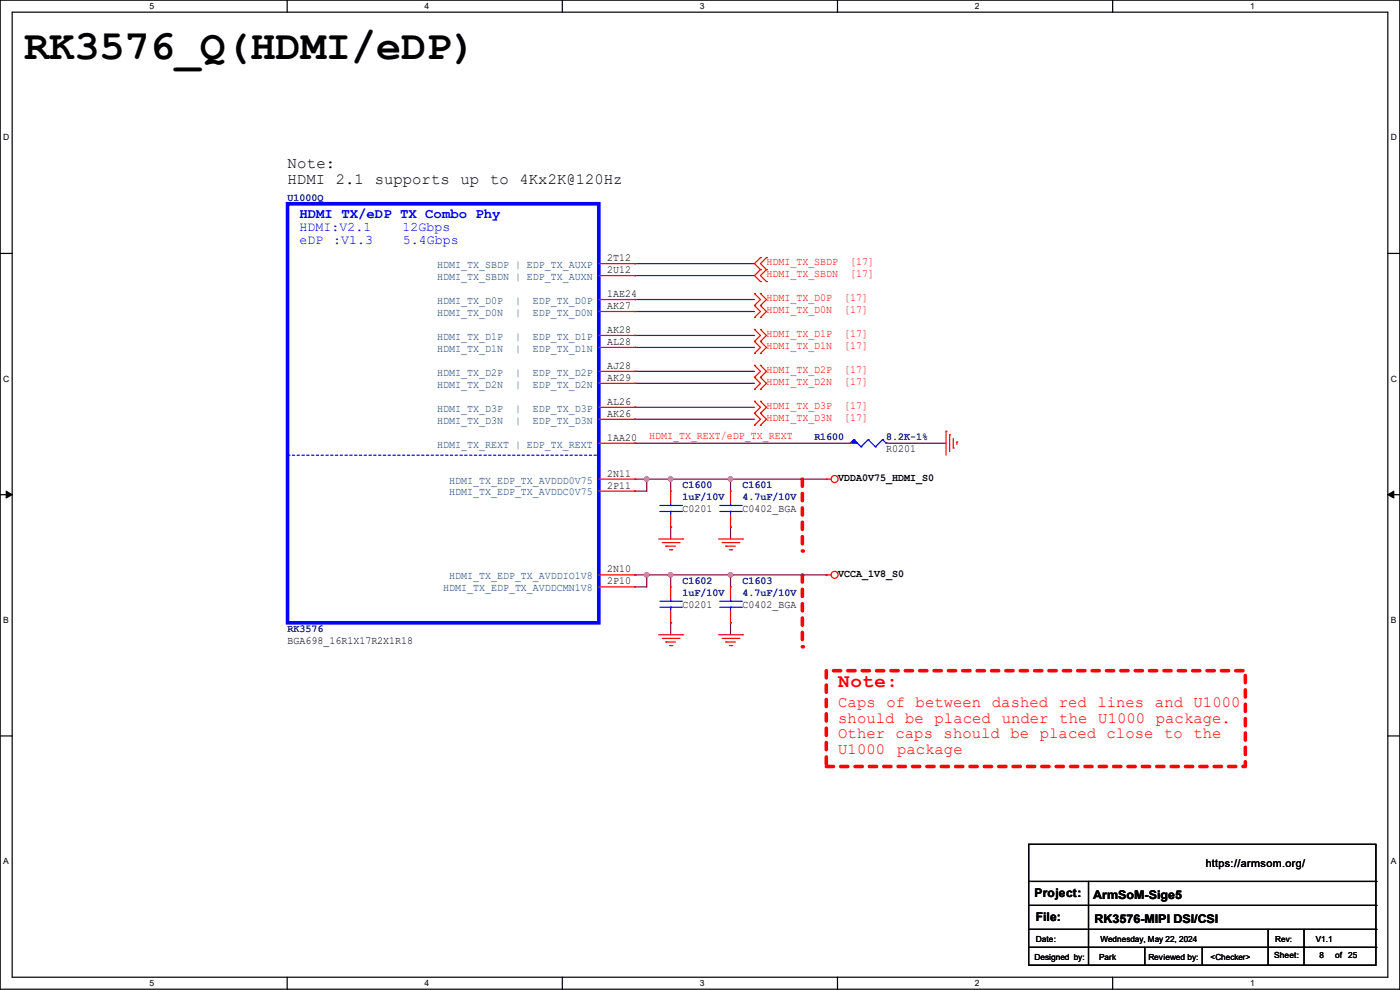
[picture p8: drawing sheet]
<svg xmlns="http://www.w3.org/2000/svg" width="297mm" height="210mm" viewBox="0 0 297 210" stroke-linecap="round" stroke-linejoin="round" font-family="sans-serif">
<path d="M0 0h297v209.8h-297zM2.6 2.6h291.8v204.7h-291.8z" fill="none" stroke="#000" stroke-width=".25"/>
<g fill="#fff">
<path d="M31.8 .3h.9v2h-.9z"/>
<path d="M31.8 207.6h.9v2h-.9z"/>
</g>
<path d="M60.9 0v2.6M60.9 207.3v2.5" fill="none" stroke="#000" stroke-width=".25"/>
<g fill="#fff">
<path d="M90.1 .3h1v2h-1z"/>
<path d="M90.1 207.6h1v2h-1z"/>
</g>
<path d="M119.3 0v2.6M119.3 207.3v2.5" fill="none" stroke="#000" stroke-width=".25"/>
<g fill="#fff">
<path d="M148.5 .3h.9v2h-.9z"/>
<path d="M148.5 207.6h.9v2h-.9z"/>
</g>
<path d="M177.7 0v2.6M177.7 207.3v2.5" fill="none" stroke="#000" stroke-width=".25"/>
<g fill="#fff">
<path d="M206.8 .3h1v2h-1z"/>
<path d="M206.8 207.6h1v2h-1z"/>
</g>
<path d="M236.1 0v2.6M236.1 207.3v2.5" fill="none" stroke="#000" stroke-width=".25"/>
<g fill="#fff">
<path d="M265.2 .3h1v2h-1z"/>
<path d="M265.2 207.6h1v2h-1z"/>
<path d="M.7 28.2h1.2v1.9h-1.2z"/>
<path d="M295.1 28.2h1.2v1.9h-1.2z"/>
<path d="M.7 79.3h1.2v2h-1.2z"/>
<path d="M295.1 79.3h1.2v2h-1.2z"/>
</g>
<path d="M0 53.8h2.6M294.4 53.8h2.6" fill="none" stroke="#000" stroke-width=".25"/>
<g fill="#fff">
<path d="M.7 130.5h1.2v2h-1.2z"/>
<path d="M295.1 130.5h1.1v2h-1.1z"/>
</g>
<path d="M0 104.9h2.6M294.4 104.9h2.6" fill="none" stroke="#000" stroke-width=".25"/>
<path d="M1.3 104.2l1.3 .7-1.3 .8zM294.4 104.9l1.3-.7v1.5z" fill="#000" stroke="#000" stroke-width=".21"/>
<g fill="#fff">
<path d="M.7 181.7h1.2v2h-1.2z"/>
<path d="M295.1 181.7h1.1v2h-1.1z"/>
</g>
<path d="M0 156.1h2.6M294.4 156.1h2.6" fill="none" stroke="#000" stroke-width=".25"/>
<path d="M170.2 101.6v15.3" fill="none" stroke="#f00" stroke-width=".76" stroke-dasharray="1.5 1.5"/>
<circle cx="170.2" cy="116.9" r=".38" fill="#f00" stroke-dasharray="1.5 1.5"/>
<path d="M170.2 122v15.2" fill="none" stroke="#f00" stroke-width=".76" stroke-dasharray="1.5 1.5"/>
<circle cx="170.2" cy="137.2" r=".38" fill="#f00" stroke-dasharray="1.5 1.5"/>
<path d="M175.3 142.3h88.9v20.3h-88.9z" fill="none" stroke="#f00" stroke-width=".76" stroke-dasharray="1.5 1.5"/>
<g fill="none" stroke="#7f003f" stroke-width=".25">
<path d="M134.7 55.9h.1M134.7 58.5h.1M134.7 55.9h25.4M134.7 58.5h25.4M134.7 63.5h.1M134.7 66.1h.1M134.7 71.2h.1M134.7 73.7h.1M134.7 78.8h.1M134.7 63.5h25.4M134.7 66.1h25.4M134.7 71.2h25.4"/>
<path d="M134.7 73.7h25.4M134.7 78.8h25.4M134.7 81.3h.1M134.7 86.4h.1M134.7 88.9h.1M134.7 94h.1M134.7 81.3h25.4M134.7 86.4h25.4M134.7 88.9h25.4M134.7 94h45.7M188 94h.1M188 94h12.7"/>
<path d="M134.7 101.6h.1M134.7 104.2h.1M134.7 101.6h40.6M137.2 101.6h.1M137.2 101.6v2.6h-2.5M142.3 101.6h.1M142.3 111.8h.1M142.3 101.6v2.6M142.3 111.8v2.5M155 101.6h.1M155 111.8h.1M155 101.6v2.6"/>
<path d="M155 111.8v2.5M134.7 122h.1M134.7 124.5h.1M134.7 122h40.6M137.2 122h.1M137.2 122v2.5h-2.5M142.3 122h.1M142.3 132.1h.1M142.3 122v2.5M142.3 132.1v2.6M155 122h.1M155 132.1h.1"/>
<path d="M155 122v2.5M155 132.1v2.6M175.3 122h.1"/>
</g>
<g fill="#f0f" stroke="#f0f" stroke-width=".25">
<circle cx="155" cy="121.9" r=".49"/>
<circle cx="142.3" cy="121.9" r=".49"/>
<circle cx="137.2" cy="101.6" r=".49"/>
<circle cx="155" cy="101.6" r=".49"/>
<circle cx="142.3" cy="101.6" r=".49"/>
<circle cx="137.2" cy="121.9" r=".49"/>
</g>
<g fill="none" stroke="#f00" stroke-width=".25">
<path d="M127 55.9h7.7M127 58.5h7.7M134.7 55.9h.1M134.7 58.5h.1M161.3 54.7h.1M161.3 57.2h.1M161.3 59.7h.1M161.3 54.7l-1.2 1.2 1.2 1.3M161.3 57.2l-1.2 1.3 1.2 1.2M162.6 57.2h.1M162.6 54.7h.1M162.6 59.7h.1"/>
<path d="M162.6 54.7l-1.3 1.2 1.3 1.3M162.6 57.2l-1.3 1.3 1.3 1.2M127 63.5h7.7M127 66.1h7.7M127 71.2h7.7M127 73.7h7.7M127 78.8h7.7M134.7 63.5h.1M134.7 66.1h.1M134.7 71.2h.1M134.7 73.7h.1M134.7 78.8h.1"/>
<path d="M160.1 64.8h.1M160.1 62.3h.1M160.1 67.4h.1M160.1 72.4h.1M160.1 69.9h.1M160.1 75h.1M160.1 77.5h.1M160.1 62.3l1.2 1.2-1.2 1.3M160.1 64.8l1.2 1.3-1.2 1.3M160.1 69.9l1.2 1.3-1.2 1.2M160.1 72.4l1.2 1.3-1.2 1.3M160.1 77.5l1.2 1.3-1.2 1.3"/>
<path d="M161.3 64.8h.1M161.3 62.3h.1M161.3 67.4h.1M161.3 72.4h.1M161.3 69.9h.1M161.3 75h.1M161.3 77.5h.1M161.3 62.3l1.3 1.2-1.3 1.3M161.3 64.8l1.3 1.3-1.3 1.3M161.3 69.9l1.3 1.3-1.3 1.2M161.3 72.4l1.3 1.3-1.3 1.3M161.3 77.5l1.3 1.3-1.3 1.3"/>
<path d="M127 81.3h7.7M127 86.4h7.7M127 88.9h7.7M127 94h7.7M134.7 81.3h.1M134.7 86.4h.1M134.7 88.9h.1M134.7 94h.1M160.1 80.1h.1M160.1 82.6h.1M160.1 87.7h.1M160.1 85.1h.1"/>
<path d="M160.1 90.2h.1M160.1 80.1l1.2 1.2-1.2 1.3M160.1 85.1l1.2 1.3-1.2 1.3M160.1 87.7l1.2 1.2-1.2 1.3M161.3 80.1h.1M161.3 82.6h.1M161.3 87.7h.1M161.3 85.1h.1M161.3 90.2h.1M161.3 80.1l1.3 1.2-1.3 1.3M161.3 85.1l1.3 1.3-1.3 1.3M161.3 87.7l1.3 1.2-1.3 1.3"/>
<path d="M180.4 94h.1M188 94h.1M200.7 91.5h.1M200.7 91.5v5.1M201.5 92.2h.1M201.5 92.2v3.6M202.2 95h.1M202.2 93v2M203 93.8h.1M203 93.8v.5M127 101.6h7.7M127 104.2h7.7"/>
<path d="M134.7 101.6h.1M134.7 104.2h.1M139.7 114.3h5.1M140.5 115.1h3.6M141.3 115.9h.1M141.3 115.9h2M142 116.6h.5M142.3 104.2h.1M142.3 111.8h.1M142.3 104.2v2.5M142.3 109.3v2.5M142.5 116.6h.1"/>
<path d="M144.1 115.1h.1M144.8 114.3h.1M152.4 114.3h5.1M153.2 115.1h3.6M154 115.9h.1M154 115.9h2M154.7 116.6h.5M155 104.2h.1M155 111.8h.1M155 104.2v2.5M155 109.3v2.5M155.2 116.6h.1"/>
<path d="M156.8 115.1h.1M157.5 114.3h.1M175.3 101.6h.1M175.3 101.6h1M127 122h7.7M127 124.5h7.7M134.7 122h.1M134.7 124.5h.1M139.7 134.7h5.1M140.5 135.4h3.6M141.3 136.2h.1M141.3 136.2h2"/>
<path d="M142 136.9h.5M142.3 124.5h.1M142.3 132.1h.1M142.3 124.5v2.5M142.3 129.6v2.5M142.5 136.9h.1M144.1 135.4h.1M144.8 134.7h.1M152.4 134.7h5.1M153.2 135.4h3.6M154 136.2h.1M154 136.2h2"/>
<path d="M154.7 136.9h.5M155 124.5h.1M155 132.1h.1M155 124.5v2.5M155 129.6v2.5M155.2 136.9h.1M156.8 135.4h.1M157.5 134.7h.1M175.3 122h.1M175.3 122h1"/>
<circle cx="177.1" cy="101.6" r=".74"/>
<circle cx="177.1" cy="121.9" r=".74"/>
</g>
<g fill="none" stroke="#000" stroke-width=".25">
<path d="M218.2 179.1h73.7v25.7h-73.7zM218.2 187h73.7M218.2 192.1h73.7M218.2 197.1h73.7M230.9 187v17.8M269 197.1v7.7M276.6 197.1v7.7M291.9 187h.1M291.9 192.1h.1M291.9 197.1h.1M218.2 201h73.7M230.9 204.8h.1"/>
<path d="M242.9 204.8h.1M242.9 201v3.8M255.1 204.8h.1M255.1 201v3.8M269 204.8h.1M276.6 204.8h.1M291.9 201h.1"/>
</g>
<g fill="none" stroke="#00f" stroke-width=".25">
<path d="M181.1 93.3h.1M181.1 93.3l-.7 .7M181.1 93.3l1.6 1.5M182.7 94.8h.1M184.2 93.3h.1M184.2 93.3l-1.5 1.5M184.2 93.3l1.5 1.5M185.7 94.8h.1M187.2 93.3h.1M187.2 93.3l-1.5 1.5M187.2 93.3l.8 .7M188 94h.1"/>
<path d="M140 108.5h4.6M140 107.2h4.6M142.3 107.2h.1M142.3 108.5h.1M142.3 106.7v.5M142.3 108.5v.8M144.6 108.5h.1M144.6 107.2h.1M152.7 108.5h4.6M152.7 107.2h4.6M155 107.2h.1M155 108.5h.1"/>
<path d="M155 106.7v.5M155 108.5v.8M157.3 108.5h.1M157.3 107.2h.1M140 128.8h4.6M140 127.6h4.6M142.3 127.6h.1M142.3 128.8h.1M142.3 127v.6M142.3 128.8v.8M144.6 128.8h.1M144.6 127.6h.1"/>
<path d="M152.7 128.8h4.6M152.7 127.6h4.6M155 127.6h.1M155 128.8h.1M155 127v.6M155 128.8v.8M157.3 128.8h.1M157.3 127.6h.1"/>
</g>
<path d="M181.1 93.3l.8 .7h-1.5z" fill="#00f" stroke="#00f" stroke-width=".25"/>
<path d="M61 43.2h66v88.9h-66z" fill="none" stroke="#00f" stroke-width=".76"/>
<path d="M61 96.6h66M127 96.6h.1" fill="none" stroke="#00f" stroke-width=".25" stroke-dasharray=".5 .5"/>
<text font-size="8.9" x="5.1" y="12.5">RK3576_Q(HDMI/eDP)</text>
<text font-size="4.1" fill="#f00" x="177.8" y="145.7">Note:</text>
<g font-size="3.3">
<text x="61" y="35.7">Note:</text>
<text x="61" y="39">HDMI 2.1 supports up to</text>
<text x="110.2" y="39">4Kx2K@120Hz</text>
</g>
<g font-size="3.3" fill="#f00">
<text x="177.8" y="150">Caps of between dashed red lines and U1000</text>
<text x="177.8" y="153.3">should be placed</text>
<text x="212.5" y="153.3">under the U1000</text>
<text x="245.2" y="153.3">package.</text>
<text x="177.8" y="156.6">Other caps should be placed close to the</text>
<text x="177.8" y="159.9">U1000</text>
<text x="190.3" y="159.9">package</text>
</g>
<text font-size="3" fill="#00f" x="63.5" y="46.2">HDMI TX/eDP TX Combo Phy</text>
<g font-size="2.8" fill="#00f">
<text x="63.5" y="49">HDMI:V2.1</text>
<text x="63.5" y="51.8">eDP</text>
<text x="70.7" y="51.8">:V1.3</text>
<text x="85.4" y="49">12Gbps</text>
<text x="85.5" y="51.8">5.4Gbps</text>
</g>
<g font-size="2.5">
<text x="219.5" y="190.4">Project:</text>
<text x="231.9" y="190.6">ArmSoM-Sige5</text>
<text x="219.8" y="195.5">File:</text>
<text x="232.2" y="195.7">RK3576-MIPI DSI/CSI</text>
</g>
<g font-size="2.3" fill="#00007f">
<text x="61" y="42.5">U1000Q</text>
<text x="172.8" y="93.3">R1600</text>
<text x="188" y="93.3">8.2K-1%</text>
<text x="144.8" y="103.5">C1600</text>
<text x="144.8" y="106">1uF/10V</text>
<text x="157.5" y="103.5">C1601</text>
<text x="157.5" y="106">4.7uF/10V</text>
<text x="144.8" y="123.8">C1602</text>
<text x="157.5" y="123.8">C1603</text>
<text x="144.8" y="126.4">1uF/10V</text>
<text x="157.5" y="126.4">4.7uF/10V</text>
<text x="61" y="134">RK3576</text>
</g>
<g font-size="2.3" fill="#003f7f">
<text x="92.8" y="56.9">HDMI_TX_SBDP | EDP_TX_AUXP</text>
<text x="92.8" y="59.4">HDMI_TX_SBDN | EDP_TX_AUXN</text>
<text x="92.8" y="64.5">HDMI_TX_D0P</text>
<text x="109.3" y="64.5">|</text>
<text x="113.1" y="64.5">EDP_TX_D0P</text>
<text x="92.8" y="67">HDMI_TX_D0N</text>
<text x="109.3" y="67">|</text>
<text x="113.1" y="67">EDP_TX_D0N</text>
<text x="92.8" y="72.1">HDMI_TX_D1P</text>
<text x="92.8" y="74.6">HDMI_TX_D1N</text>
<text x="109.3" y="72.1">|</text>
<text x="109.3" y="74.6">|</text>
<text x="113.1" y="72.1">EDP_TX_D1P</text>
<text x="113.1" y="74.6">EDP_TX_D1N</text>
<text x="92.8" y="79.7">HDMI_TX_D2P</text>
<text x="92.8" y="82.3">HDMI_TX_D2N</text>
<text x="109.3" y="79.7">|</text>
<text x="109.3" y="82.3">|</text>
<text x="113.1" y="79.7">EDP_TX_D2P</text>
<text x="113.1" y="82.3">EDP_TX_D2N</text>
<text x="92.8" y="87.3">HDMI_TX_D3P</text>
<text x="92.8" y="89.9">HDMI_TX_D3N</text>
<text x="109.3" y="87.3">|</text>
<text x="109.3" y="89.9">|</text>
<text x="113.1" y="87.3">EDP_TX_D3P</text>
<text x="113.1" y="89.9">EDP_TX_D3N</text>
<text x="92.8" y="95">HDMI_TX_REXT | EDP_TX_REXT</text>
<text x="95.3" y="102.6">HDMI_TX_EDP_TX_AVDDD0V75</text>
<text x="95.3" y="105.1">HDMI_TX_EDP_TX_AVDDC0V75</text>
<text x="94" y="125.4">HDMI_TX_EDP_TX_AVDDCMN1V8</text>
<text x="95.3" y="122.9">HDMI_TX_EDP_TX_AVDDIO1V8</text>
</g>
<g font-size="2.3">
<text x="128.8" y="55.4">2T12</text>
<text x="128.8" y="57.9">2U12</text>
<text x="128.8" y="63">1AE24</text>
<text x="128.8" y="65.5">AK27</text>
<text x="128.8" y="70.6">AK28</text>
<text x="128.8" y="73.2">AL28</text>
<text x="128.8" y="78.2">AJ28</text>
<text x="128.8" y="80.8">AK29</text>
<text x="128.8" y="85.9">AL26</text>
<text x="128.8" y="88.4">AK26</text>
<text x="128.8" y="93.5">1AA20</text>
<text x="188" y="95.9">R0201</text>
<text x="128.8" y="101.1">2N11</text>
<text x="177.8" y="102">VDDA0V75_HDMI_S0</text>
<text x="128.8" y="103.6">2P11</text>
<text x="144.8" y="108.6">C0201</text>
<text x="157.5" y="108.6">C0402_BGA</text>
<text x="128.8" y="121.4">2N10</text>
<text x="128.8" y="124">2P10</text>
<text x="177.8" y="122.3">VCCA_1V8_S0</text>
<text x="144.8" y="128.9">C0201</text>
<text x="157.5" y="128.9">C0402_BGA</text>
<text x="61" y="136.5">BGA698_16R1X17R2X1R18</text>
<text x="255.8" y="184">https://armsom.org/</text>
</g>
<g font-size="2.3" fill="#f00">
<text x="162.6" y="56.3">HDMI_TX_SBDP</text>
<text x="162.6" y="58.8">HDMI_TX_SBDN</text>
<text x="180.4" y="56.3">[17]</text>
<text x="180.4" y="58.8">[17]</text>
<text x="162.6" y="63.9">HDMI_TX_D0P</text>
<text x="179.1" y="63.9">[17]</text>
<text x="162.6" y="66.4">HDMI_TX_D0N</text>
<text x="162.6" y="71.5">HDMI_TX_D1P</text>
<text x="179.1" y="66.4">[17]</text>
<text x="179.1" y="71.5">[17]</text>
<text x="162.6" y="74">HDMI_TX_D1N</text>
<text x="179.1" y="74">[17]</text>
<text x="162.6" y="79.1">HDMI_TX_D2P</text>
<text x="162.6" y="81.7">HDMI_TX_D2N</text>
<text x="179.1" y="79.1">[17]</text>
<text x="179.1" y="81.7">[17]</text>
<text x="162.6" y="86.7">HDMI_TX_D3P</text>
<text x="162.6" y="89.3">HDMI_TX_D3N</text>
<text x="179.1" y="86.7">[17]</text>
<text x="179.1" y="89.3">[17]</text>
<text x="137.7" y="93.1">HDMI_TX_REXT/eDP_TX_REXT</text>
</g>
<g font-size="1.8">
<text x="31.7" y="1.9">5</text>
<text x="90.1" y="1.9">4</text>
<text x="148.5" y="1.9">3</text>
<text x="206.8" y="1.9">2</text>
<text x="265.2" y="1.9">1</text>
<text x=".7" y="29.8">D</text>
<text x="295.1" y="29.8">D</text>
<text x=".7" y="80.9">C</text>
<text x="295.1" y="80.9">C</text>
<text x=".7" y="132.1">B</text>
<text x="295.1" y="132.1">B</text>
<text x=".7" y="183.3">A</text>
<text x="295.1" y="183.3">A</text>
<text x="219.5" y="203.6">Designed by:</text>
<text x="219.8" y="199.8">Date:</text>
<text x="233.2" y="203.6">Park</text>
<text x="233.5" y="199.8">Wednesday, May 22, 2024</text>
<text x="243.6" y="203.6">Reviewed by:</text>
<text x="256.8" y="203.6">&lt;Checker&gt;</text>
<text x="270.3" y="203.3">Sheet:</text>
<text x="279.2" y="199.8">V1.1</text>
<text x="279.9" y="203.3">8</text>
<text x="283.3" y="203.3">of</text>
<text x="286" y="203.3">25</text>
<text x="31.7" y="209.2">5</text>
<text x="90.1" y="209.2">4</text>
<text x="148.5" y="209.2">3</text>
<text x="206.8" y="209.2">2</text>
<text x="265.2" y="209.2">1</text>
</g>
<text font-size="1.7" x="270.6" y="199.8">Rev:</text>
</svg>
